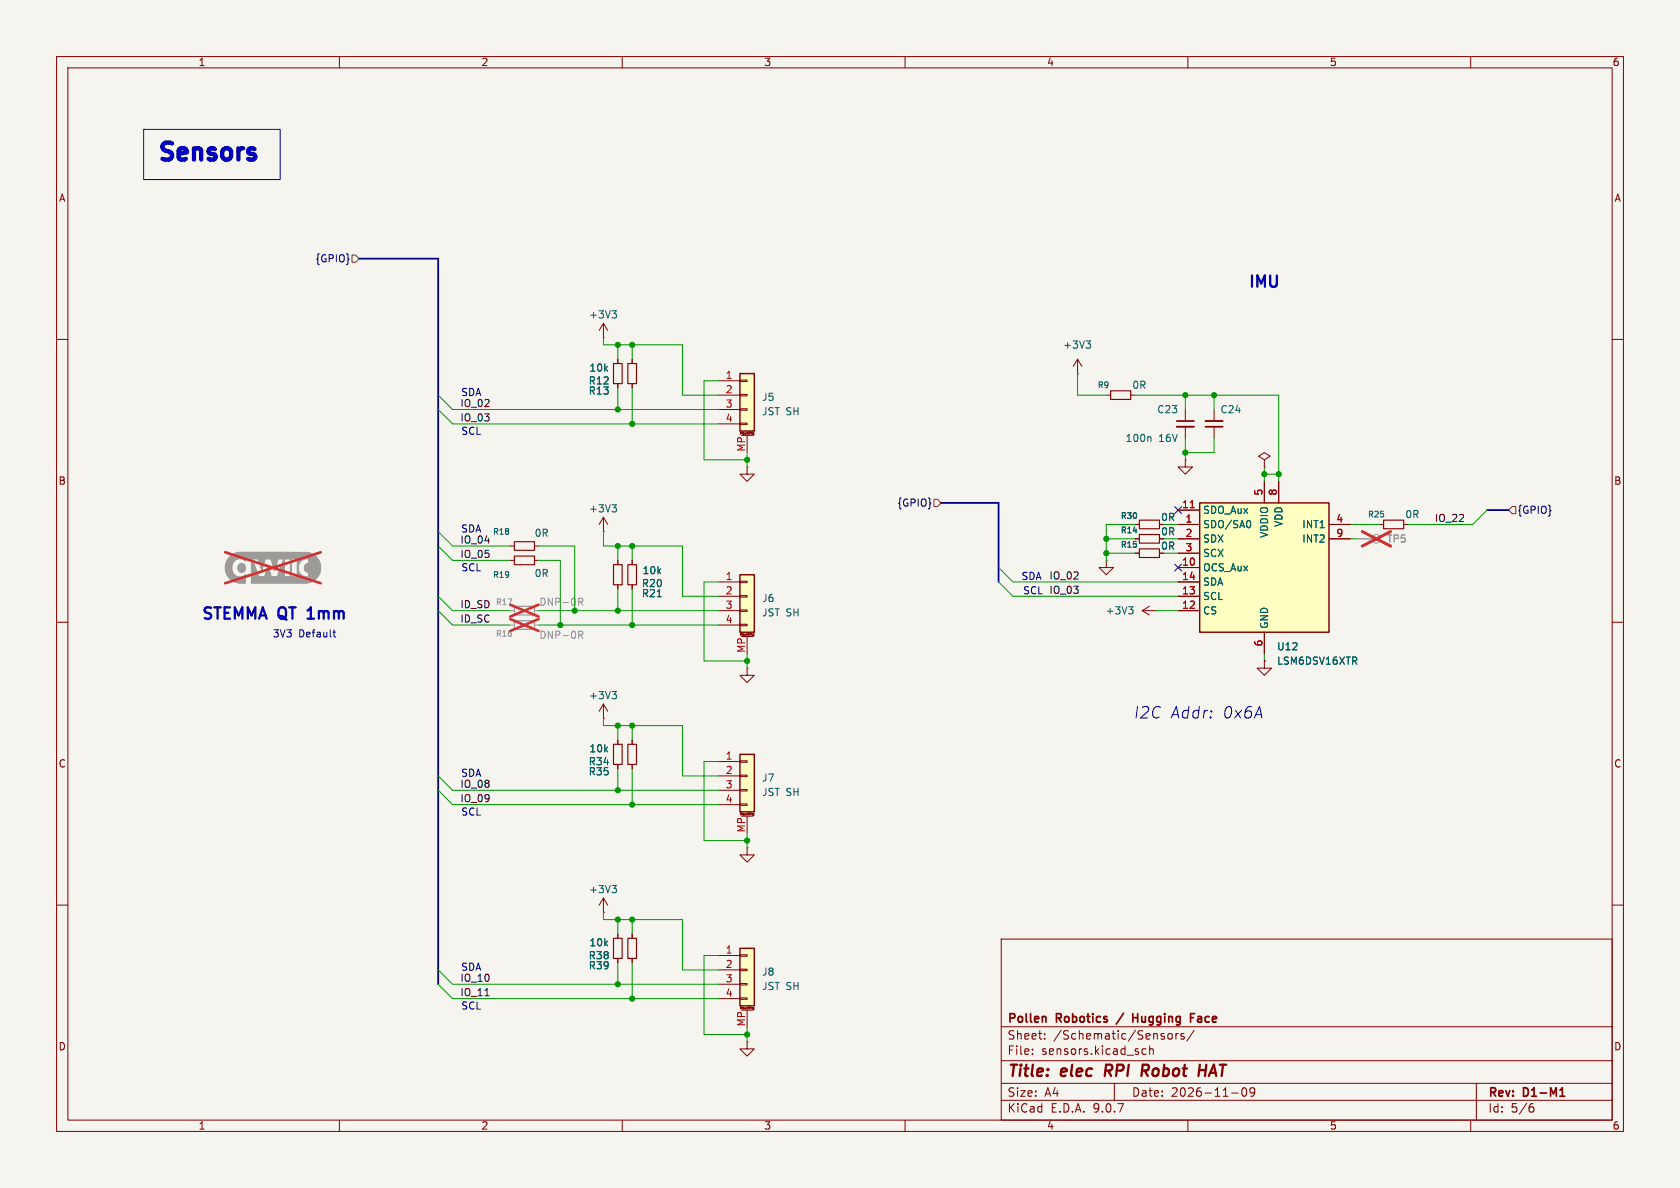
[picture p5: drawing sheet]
<svg xmlns="http://www.w3.org/2000/svg" width="297mm" height="210mm" viewBox="0 0 297 210" stroke-linecap="round" stroke-linejoin="round" font-family="sans-serif">
<path d="M0 0h297v210h-297z" fill="#f5f4ef" stroke="#f5f4ef" stroke-width=".18"/>
<g fill="none" stroke="#840000" stroke-width=".18">
<path d="M10 10h277v190h-277zM12 12h273v186h-273zM60 10v2M110 10v2M160 10v2M210 10v2M260 10v2M10 60h2M190.5 66h.1M190.5 63.5l-.8 1.3M190.5 63.5l.8 1.3M190.5 63.5v2.5"/>
<path d="M209.5 72.4v2M209.5 75.4v2.1M214.6 72.4v2M214.6 75.4v2.1M285 60h2M106.7 94h.1M106.7 91.4l-.8 1.3M106.7 91.4l.7 1.3M106.7 91.4v2.6M109.2 99.1v.7M200.7 92.7h.7M209.5 81.3v1.3h1.3l-1.3 1.2-1.2-1.2h1.2"/>
<path d="M209.5 81.3h.1M223.5 81.3l1-.7-1-.6-1 .6 1 .7v1.3M223.5 82.6h.1M10 110h2M109.2 103.4v.7M285 110h2M106.7 127h.1M106.7 124.5v2.5M106.7 124.5l-.8 1.2M106.7 124.5l.7 1.2M109.2 130.8v.8M109.2 135.1v.8"/>
<path d="M111.8 130.8v.8M111.8 135.1v.8M132.1 149.9v1.2h-1.3l1.3 1.3 1.2-1.3h-1.2M132.1 149.9h.1M10 160h2M109.2 165.1v.8M109.2 169.4v.8M111.8 165.1v.8M111.8 169.4v.8M177 166h108v32h-108zM285 160h2M60 198v2"/>
<path d="M110 198v2M160 198v2M177 194.5h108M177 191.5h108M177 187.5h108M177 181.5h108M182.5 186.3v.1M182.5 185.5v.1M184.7 183.6v.1M184.7 182.8v.1M197 191.5v3M202.6 185.5l-.4-.1-.3 .3v.4l.1 .2h.6"/>
<path d="M203.2 185.5l.3-.1 .3 .1 .1 .9M203.2 184.9v1.5M206.6 182.8l.4-.1 .2 .3v.4l-.2 .3-.4-.1-.1-.2v-.4zM207.9 182.7v1M208.3 182.7l-.3 .1-.1 .2M209.3 182.8l-.3-.1-.3 .2 .1 .2 .5 .2v.3h-.6M210 198v2M211.1 182.1l-1.3 2M217.7 193.2h1.2M219.7 192.4l.2-.1a.81 .81 0 0 1 .6 .6 .81 .81 0 0 1-.3 .8l-.2 .1a.81 .81 0 0 1-.3-1.4zM221.8 192.9l-.3 .3h-.3l-.2-.3 .1-.5 .4-.1 .2 .1a.99 .99 0 0 1-.3 1.4h-.3M260 198v2"/>
<path d="M261 191.5v6.5M270.6 195.7h.4l.2 .3-.1 .5-.5 .1M271 195.1l-.4 .1"/>
</g>
<path d="M208 74.4h3.1M213.1 75.4h3.1M184.8 179.8l.1 .9M198.6 179.1l-1.3 1.9M200.3 179.2v1.5M200.3 179.9h.8M210.5 179.9h.5M210.5 179.2h.7M211.8 180.2v.4M275.8 193.8h.8M275.9 192.6l.3-.3v1.5" fill="none" stroke="#840000" stroke-width=".3"/>
<path d="M195.6 188.2l-.3 2M202 188.2h.8M202.4 189.3l.5 .9M202.9 189.2l-1 .1M212 189.2h1.1M213.3 188.2l-.3 2" fill="none" stroke="#840000" stroke-width=".4"/>
<g fill="#9c9b98" stroke="#9c9b98" stroke-width=".18">
<path d="M40.7 98.4l.5-.4 .9-.4h12a2.74 2.74 0 0 1 2.6 2.7 2.74 2.74 0 0 1-2.4 2.8h-9.9v-4.3h.2l1.1 3.2h1.1l.6-2 .6 2h4.6v-1.6h.2a1.51 1.51 0 0 0 1.8 1.6v-.8a.76 .76 0 0 1-.8-.8 .76 .76 0 0 1 .8-.8v-.8a1.54 1.54 0 0 0-1.8 1.6h-.2v-1.6h-1.1v3.2h-.2v-3.2h-1v3.2h-1.3l1.1-3.2h-.9l-.7 2.1-.6-2.1h-1l-.6 2.1-.5-1.7a.36 .36 0 0 0-.2-.4 .36 .36 0 0 0-.4 0h-1.8v.4a1.44 1.44 0 0 0-1.8-.2 1.44 1.44 0 0 0-.6 1.7 1.38 1.38 0 0 0 .9 1.2 1.38 1.38 0 0 0 1.5-.3v1.5a2.87 2.87 0 0 1-2.9-.9 2.87 2.87 0 0 1-.4-3z"/>
<circle cx="42.7" cy="100.4" r=".75"/>
</g>
<path d="M39.8 97.6l16.9 5.5M56.7 97.6l-16.9 5.5M90.2 109.4l5 2.1M90.2 106.9l5 2.1M95.2 109.4l-5 2.1M95.2 106.9l-5 2.1" fill="none" stroke="#e12e31" stroke-width=".46"/>
<path d="M108.5 99.8h1.5v3.6h-1.5zM201.4 91.9h3.6v1.6h-3.6zM108.5 131.6h1.5v3.5h-1.5zM111 131.6h1.5v3.5h-1.5zM108.5 165.9h1.5v3.5h-1.5zM111 165.9h1.5v3.5h-1.5z" fill="none" stroke="#840000" stroke-width=".2"/>
<path d="M192 60.3h.8l-.4 .5M192.6 60.8l.2 .2v.3l-.2 .2M203.3 77.2l.2 .2v.6M108.2 89.2h.8l-.4 .5M108.7 89.7l.3 .3v.3l-.3 .2M108.2 122.2h.8l-.4 .5M108.7 122.7l.3 .3v.3l-.3 .2" fill="none" stroke="#006464" stroke-width=".18"/>
<path d="M208 75.4h3.1M213.1 74.4h3.1" fill="none" stroke="#840000" stroke-width=".33"/>
<path d="M90.9 109.7h3.6v1.6h-3.6zM90.9 107.2h3.6v1.5h-3.6z" fill="none" stroke="#9c9b98" stroke-width=".2"/>
<path d="M90.2 110.5h.7M90.2 108h.7M94.5 110.5h.7M94.5 108h.7" fill="none" stroke="#9c9b98" stroke-width=".18"/>
<path d="M102.3 111.6h.5l.2 .2-.1 .4h-.6M102.3 105.7h.5l.2 .3-.1 .3-.6 .1M102.6 112.2l.4 .6M102.6 106.4l.4 .6" fill="none" stroke="#939391" stroke-width=".18"/>
<path d="M130.8 101.6h2.5v10.2h-2.5z" fill="#ffffc2"/>
<path d="M130.8 101.6h2.5v10.2h-2.5z" fill="none" stroke="#840000" stroke-width=".25"/>
<g fill="none" stroke="#840000" stroke-width=".18">
<path d="M127 102.9h3.8M127 105.4h3.8M127 108h3.8M127 110.5h3.8M130.8 102.7h1.3v.3h-1.3zM130.8 105.3h1.3v.2h-1.3zM130.8 107.8h1.3v.3h-1.3zM130.8 110.4h1.3v.2h-1.3zM131.1 112.5h2M132.1 112.5v3.1M133.1 112.4h.1M133.1 112.1v.2h.1"/>
<path d="M133.1 112.1h.1M133.2 112.1h-.1M133.2 112.1h.1M133.3 112.1v.3h-.2M133.3 112.3h-.1"/>
</g>
<path d="M130.8 66h2.5v10.2h-2.5z" fill="#ffffc2"/>
<path d="M130.8 66h2.5v10.2h-2.5z" fill="none" stroke="#840000" stroke-width=".25"/>
<g fill="none" stroke="#840000" stroke-width=".18">
<path d="M127 67.3h3.8M127 69.9h3.8M127 72.4h3.8M127 74.9h3.8M130.8 67.2h1.3v.2h-1.3zM130.8 69.7h1.3v.3h-1.3zM130.8 72.3h1.3v.2h-1.3zM130.8 74.8h1.3v.3h-1.3zM131.1 77h2M132.1 77v3M133.1 76.9h.1M133.1 76.7h.1"/>
<path d="M133.1 76.7h.2M133.2 76.9h-.1M133.2 76.5h-.1v.2M133.2 76.5h.1M133.3 76.8l-.1 .1M133.3 76.5v.3M195.6 69.9h.7M199.9 69.9h.8M111.8 99.1v.7M195.6 99.1v1.2h1.2l-1.2 1.3-1.3-1.3h1.3M195.6 99.1h.1M200.7 97.8h.7"/>
<path d="M200.7 95.3h.7M243.8 92.7h.8M248.2 92.7h.7M111.8 103.4v.7M132.1 118.1v1.3h-1.3l1.3 1.3 1.2-1.3h-1.2M132.1 118.1h.1M201.9 108l1.3 .7M201.9 108h2.6M203.2 107.2l-1.3 .8M204.5 108h.1"/>
</g>
<g fill="none" stroke="#9c9b98" stroke-width=".18">
<path d="M240 95.3h2.6"/>
<circle cx="243.3" cy="95.2" r=".76"/>
</g>
<path d="M240.8 94l5 2.5M245.8 94l-5 2.5" fill="none" stroke="#e12e31" stroke-width=".46"/>
<path d="M196.3 69.1h3.6v1.5h-3.6zM111 99.8h1.5v3.6h-1.5zM201.4 97h3.6v1.6h-3.6zM201.4 94.5h3.6v1.5h-3.6zM244.6 91.9h3.6v1.6h-3.6z" fill="none" stroke="#840000" stroke-width=".2"/>
<path d="M116.2 105.5h.7M199.5 107.3h.8l-.4 .4M200.1 107.7l.2 .3v.3l-.2 .2" fill="none" stroke="#006464" stroke-width=".18"/>
<path d="M212.1 88.9h22.8v22.9h-22.8z" fill="#ffffc2"/>
<path d="M212.1 88.9h22.8v22.9h-22.8z" fill="none" stroke="#840000" stroke-width=".25"/>
<g fill="none" stroke="#840000" stroke-width=".18">
<path d="M106.7 59.7h.1M106.7 57.2l-.8 1.2M106.7 57.2l.7 1.2M106.7 57.2v2.5M109.2 63.5v.8M109.2 67.8v.8M111.8 63.5v.8M111.8 67.8v.8M208.3 90.2h3.8M208.3 92.7h3.8M208.3 95.3h3.8M208.3 97.8h3.8"/>
<path d="M223.5 85.1v3.8M226.1 85.1v3.8M234.9 92.7h3.9M234.9 95.3h3.9M208.3 100.3h3.8M208.3 102.9h3.8M208.3 105.4h3.8M208.3 108h3.8M223.5 116.8v1.3h1.3l-1.3 1.3-1.3-1.3h1.3M223.5 116.8h.1M223.5 111.8v3.8"/>
</g>
<path d="M210.4 89.8h.8" fill="none" stroke="#a90000" stroke-width=".18"/>
<path d="M108.2 54.9h.8l-.4 .5M108.7 55.4l.3 .3v.3l-.3 .2M220.8 92a.79 .79 0 0 1 0 1.3" fill="none" stroke="#006464" stroke-width=".18"/>
<path d="M108.5 64.3h1.5v3.5h-1.5zM111 64.3h1.5v3.5h-1.5z" fill="none" stroke="#840000" stroke-width=".2"/>
<path d="M130.8 133.4h2.5v10.1h-2.5z" fill="#ffffc2"/>
<path d="M130.8 133.4h2.5v10.1h-2.5z" fill="none" stroke="#840000" stroke-width=".25"/>
<g fill="none" stroke="#840000" stroke-width=".18">
<path d="M127 134.6h3.8M127 137.2h3.8M127 139.7h3.8M130.8 134.5h1.3v.2h-1.3zM130.8 137h1.3v.3h-1.3zM130.8 139.6h1.3v.2h-1.3zM127 142.2h3.8M130.8 142.1h1.3v.3h-1.3zM131.1 144.3h2M132.1 144.3v3M133.1 144.2h.1M133.1 144h.1"/>
<path d="M133.1 144h.2M133.2 144.2h-.1M133.2 143.8h-.1v.2M133.2 143.8h.1M133.3 144.2h-.1M133.3 143.8v.4M132.1 184.2v1.2h-1.3l1.3 1.3 1.2-1.3h-1.2M132.1 184.2h.1"/>
</g>
<path d="M130.8 167.6h2.5v10.2h-2.5z" fill="#ffffc2"/>
<path d="M130.8 167.6h2.5v10.2h-2.5z" fill="none" stroke="#840000" stroke-width=".25"/>
<g fill="none" stroke="#840000" stroke-width=".18">
<path d="M109.2 63.5v.8M109.2 67.8v.8M111.8 63.5v.8M111.8 67.8v.8M90.2 99.1h.7M90.2 96.5h.7M94.5 99.1h.7M94.5 96.5h.7M109.2 99.1v.7M111.8 99.1v.7M132.1 82.6v1.2h-1.3l1.3 1.3 1.2-1.3h-1.2M132.1 82.6h.1"/>
<path d="M200.7 92.7h.7M200.7 97.8h.7M200.7 95.3h.7M208.3 92.7h3.8M208.3 97.8h3.8M208.3 95.3h3.8M208.3 90.2h3.8M223.5 85.1v3.8M226.1 85.1v3.8M234.9 92.7h3.9M234.9 95.3h3.9M109.2 103.4v.7"/>
<path d="M111.8 103.4v.7M208.3 100.3h3.8M208.3 102.9h3.8M208.3 105.4h3.8M208.3 108h3.8M223.5 116.8h.1M223.5 111.8v3.8M109.2 130.8v.8M109.2 135.1v.8M111.8 130.8v.8M111.8 135.1v.8M106.7 158.8l-.8 1.2"/>
<path d="M106.7 158.8l.7 1.2M106.7 158.8v2.5M106.7 161.3h.1M109.2 165.1v.8M109.2 169.4v.8M111.8 165.1v.8M111.8 169.4v.8M127 168.9h3.8M127 171.5h3.8M127 174h3.8M127 176.5h3.8M130.8 168.8h1.3v.2h-1.3z"/>
<path d="M130.8 171.3h1.3v.3h-1.3zM130.8 173.9h1.3v.2h-1.3zM130.8 176.4h1.3v.3h-1.3zM131.1 178.6h2M132.1 178.6v3M133.1 178.5h.1M133.1 178.3h.1M133.1 178.1v.2M133.1 178.3l.1 .1M133.1 178.1h.1M133.2 178.1h-.1M133.2 178.1h.1"/>
<path d="M133.3 178.4l-.2 .1M133.3 178.1v.3M133.3 178.4h.1M133.3 178.3l-.1 .1"/>
</g>
<path d="M220.8 92a.79 .79 0 0 1 0 1.3M116.2 105.5h.7M108.2 156.5h.8l-.4 .5M108.7 157l.3 .3v.3l-.3 .2" fill="none" stroke="#006464" stroke-width=".18"/>
<path d="M90.9 98.3h3.6v1.5h-3.6zM90.9 95.8h3.6v1.5h-3.6z" fill="none" stroke="#840000" stroke-width=".2"/>
<path d="M62.2 45.1h.7l.6 .6-.6 .7h-.7zM165.1 88.3h.6l.7 .6-.7 .6h-.6zM267.3 89.5h.7v1.3h-.7l-.6-.6z" fill="none" stroke="#725600" stroke-width=".18"/>
<path d="M85.7 176h.8" fill="none" stroke="#0f0f0f" stroke-width=".18"/>
<path d="M63.5 45.7h14v128.3M166.4 88.9h10.1v14M262.9 90.2h3.8" fill="none" stroke="#000084" stroke-width=".3"/>
<g fill="none" stroke="#009600" stroke-width=".18">
<path d="M106.7 59.7v1.3h13.9v8.9h6.4M77.5 72.4l2.5 2.5h47M77.5 69.9l2.5 2.5h47M109.2 61v2.5M109.2 68.6v3.8M111.8 61v2.5M111.8 68.6v6.3M127 67.3h-2.5v14h7.6M190.5 66v3.9h5.1M200.7 69.9h25.4v15.2M209.5 69.9v2.5M209.5 77.5v3.8"/>
<path d="M214.6 69.9v2.5M214.6 77.5v2.5h-5.1M77.5 96.5l2.5 2.6h10.2M77.5 94l2.5 2.5h10.2M95.2 99.1h3.9v11.4M95.2 96.5h6.4v11.5M106.7 94v2.5h13.9v8.9h6.4M109.2 96.5v2.6M111.8 96.5v2.6M132.1 80v2.6M195.6 95.3h5.1M195.6 97.8h5.1"/>
<path d="M200.7 92.7h-5.1v6.4M205.7 92.7h2.6M205.7 95.3h2.6M205.7 97.8h2.6M223.5 82.6v2.5M223.5 83.8h2.6M238.8 92.7h5M238.8 95.3h1.2M262.9 90.2l-2.6 2.5h-11.4M77.5 108l2.5 2.5h10.2M77.5 105.4l2.5 2.6h10.2M95.2 110.5h31.8"/>
<path d="M95.2 108h31.8M109.2 104.1v3.9M111.8 104.1v6.4M127 102.9h-2.5v13.9h7.6M132.1 115.6v2.5M176.5 100.3l2.6 2.6h29.2M176.5 102.9l2.6 2.5h29.2M204.5 108h3.8M223.5 115.6v1.2M77.5 139.7l2.5 2.5h47M77.5 137.2l2.5 2.5h47M106.7 127v1.3h13.9v8.9h6.4"/>
<path d="M109.2 128.3v2.5M109.2 135.9v3.8M111.8 128.3v2.5M111.8 135.9v6.3M127 134.6h-2.5v14h7.6M132.1 147.3v2.6M77.5 171.5l2.5 2.5h47M77.5 174l2.5 2.5h47M106.7 161.3v1.3h13.9v8.9h6.4M109.2 162.6v2.5M109.2 170.2v3.8M111.8 162.6v2.5"/>
<path d="M111.8 170.2v6.3M127 168.9h-2.5v14h7.6M132.1 181.6v2.6"/>
</g>
<path d="M207.7 99.7l1.2 1.2M207.7 89.6l1.2 1.2M208.9 99.7l-1.2 1.2M208.9 89.6l-1.2 1.2" fill="none" stroke="#000084" stroke-width=".18"/>
<path d="M25.4 22.9h24.1v8.9h-24.1zM58.9 111.8h.5M59 111.3v1.1l.4 .2" fill="none" stroke="#0000c2" stroke-width=".18"/>
<path d="M30.4 25.4l-.4-.2h-.7a.77 .77 0 0 0-.6 .9" fill="none" stroke="#0000c2" stroke-width=".75"/>
<path d="M54.4 109.4h1.1M54.6 107.8l-.2 .1" fill="none" stroke="#0000c2" stroke-width=".4"/>
<path d="M240 95.3h2.6" fill="none" stroke="#9c9b98" stroke-width=".18"/>
<path d="M240.8 94l5 2.5M245.8 94l-5 2.5" fill="none" stroke="#e12e31" stroke-width=".46"/>
<path d="M210.4 89.8h.8" fill="none" stroke="#a90000" stroke-width=".18"/>
<g fill="#009600" stroke="#009600" stroke-width=".18">
<circle cx="99.1" cy="110.5" r=".46"/>
<circle cx="109.2" cy="72.4" r=".46"/>
<circle cx="109.2" cy="128.3" r=".46"/>
<circle cx="132.1" cy="116.8" r=".46"/>
<circle cx="111.8" cy="110.5" r=".46"/>
<circle cx="111.8" cy="128.3" r=".46"/>
<circle cx="109.2" cy="61" r=".46"/>
<circle cx="111.8" cy="61" r=".46"/>
<circle cx="111.8" cy="74.9" r=".46"/>
<circle cx="109.2" cy="108" r=".46"/>
<circle cx="111.8" cy="142.2" r=".46"/>
<circle cx="109.2" cy="139.7" r=".46"/>
<circle cx="101.6" cy="108" r=".46"/>
<circle cx="109.2" cy="174" r=".46"/>
<circle cx="214.6" cy="69.9" r=".46"/>
<circle cx="209.5" cy="69.9" r=".46"/>
<circle cx="223.5" cy="83.8" r=".46"/>
<circle cx="209.5" cy="80" r=".46"/>
<circle cx="195.6" cy="95.3" r=".46"/>
<circle cx="195.6" cy="97.8" r=".46"/>
<circle cx="109.2" cy="96.5" r=".46"/>
<circle cx="111.8" cy="96.5" r=".46"/>
<circle cx="132.1" cy="81.3" r=".46"/>
<circle cx="226.1" cy="83.8" r=".46"/>
<circle cx="111.8" cy="162.6" r=".46"/>
<circle cx="111.8" cy="176.5" r=".46"/>
<circle cx="132.1" cy="182.9" r=".46"/>
<circle cx="109.2" cy="162.6" r=".46"/>
<circle cx="132.1" cy="148.6" r=".46"/>
</g>
<text font-size="4.2" fill="#0000c2" x="27.6" y="30.4">Sensors</text>
<g font-size="2.8" fill="#0000c2">
<text x="220.5" y="51.4">IMU</text>
<text x="35.4" y="110.1">STEMMA QT</text>
<text x="55.2" y="110.1">1mm</text>
<text x="200.3" y="127.2">I2C Addr:</text>
<text x="216.1" y="127.2">0x6A</text>
</g>
<g font-size="2.8" fill="#840000">
<text x="178" y="190.9">Title:</text>
<text x="187.7" y="190.9">elec</text>
<text x="196.2" y="190.9">RPI</text>
<text x="203.4" y="190.9">Robot</text>
<text x="214.3" y="190.9">HAT</text>
</g>
<g font-size="2.1" fill="#840000">
<text x="178" y="184">Sheet:</text>
<text x="178" y="181.2">Pollen</text>
<text x="186.2" y="184">/Schematic/Sensors/</text>
<text x="186.8" y="181.2">Robotics</text>
<text x="201.5" y="181.2">Hugging</text>
<text x="212.3" y="181.2">Face</text>
<text x="178" y="186.7">File:</text>
<text x="184.1" y="186.7">sensors.kicad_sch</text>
<text x="178" y="196.9">KiCad</text>
<text x="178" y="194.1">Size:</text>
<text x="184.7" y="194.1">A4</text>
<text x="185.7" y="196.9">E.D.A.</text>
<text x="193.3" y="196.9">9.0.7</text>
<text x="200" y="194.1">Date:</text>
<text x="207" y="194.1">2026-11-09</text>
<text x="263" y="194.3">Rev:</text>
<text x="263" y="196.9">Id:</text>
<text x="267.1" y="196.9">5/6</text>
<text x="269.4" y="194.3">D1-M1</text>
</g>
<g font-size="1.8" fill="#840000">
<text x="35" y="11.9">1</text>
<text x="85" y="11.9">2</text>
<text x="135" y="11.9">3</text>
<text x="185" y="11.9">4</text>
<text x="235" y="11.9">5</text>
<text x="285" y="11.9">6</text>
<text x="10.3" y="35.9">A</text>
<text x="285.3" y="35.9">A</text>
<text x="10.3" y="85.9">B</text>
<text x="285.3" y="85.9">B</text>
<text x="205.2" y="92.3">0R</text>
<text x="205.2" y="94.8">0R</text>
<text x="205.2" y="97.4">0R</text>
<text x="10.3" y="135.9">C</text>
<text x="285.3" y="135.9">C</text>
<text x="10.3" y="185.9">D</text>
<text x="285.3" y="185.9">D</text>
<text x="35" y="199.9">1</text>
<text x="85" y="199.9">2</text>
<text x="135" y="199.9">3</text>
<text x="185" y="199.9">4</text>
<text x="235" y="199.9">5</text>
<text x="285" y="199.9">6</text>
</g>
<g font-size="1.8" fill="#000084">
<text x="55.7" y="46.6">{GPIO}</text>
<text x="158.5" y="89.8">{GPIO}</text>
<text x="268.2" y="91">{GPIO}</text>
</g>
<g font-size="1.8" fill="#006464">
<text x="104" y="56.5">+3V3</text>
<text x="104.1" y="65.9">10k</text>
<text x="187.9" y="61.8">+3V3</text>
<text x="104" y="70">R13</text>
<text x="104" y="68.2">R12</text>
<text x="134.6" y="71.1">J5</text>
<text x="200.1" y="68.9">0R</text>
<text x="134.6" y="73.6">JST SH</text>
<text x="204.5" y="73.3">C23</text>
<text x="215.7" y="73.3">C24</text>
<text x="198.9" y="78.3">100n</text>
<text x="204.8" y="78.3">16V</text>
<text x="94.4" y="95.1">0R</text>
<text x="104" y="90.8">+3V3</text>
<text x="212.6" y="91">SDO_Aux</text>
<text x="212.6" y="93.6">SDO/SA0</text>
<text x="224.4" y="95.2" transform="rotate(-90 224.4 95.2)">VDDIO</text>
<text x="226.9" y="93.2" transform="rotate(-90 226.9 93.2)">VDD</text>
<text x="230.1" y="93.6">INT1</text>
<text x="248.3" y="91.8">0R</text>
<text x="113.5" y="101.7">10k</text>
<text x="212.6" y="96.1">SDX</text>
<text x="212.6" y="98.7">SCX</text>
<text x="212.6" y="101.2">OCS_Aux</text>
<text x="230.1" y="96.1">INT2</text>
<text x="94.4" y="102.2">0R</text>
<text x="113.4" y="104">R20</text>
<text x="113.4" y="105.8">R21</text>
<text x="134.6" y="106.6">J6</text>
<text x="212.6" y="103.7">SDA</text>
<text x="212.6" y="106.3">SCL</text>
<text x="134.6" y="109.2">JST SH</text>
<text x="195.4" y="108.8">+3V3</text>
<text x="212.6" y="108.8">CS</text>
<text x="224.4" y="111.3" transform="rotate(-90 224.4 111.3)">GND</text>
<text x="225.7" y="115.2">U12</text>
<text x="225.7" y="117.7">LSM6DSV16XTR</text>
<text x="104" y="123.8">+3V3</text>
<text x="104" y="135.5">R34</text>
<text x="104" y="137.3">R35</text>
<text x="104.1" y="133.2">10k</text>
<text x="134.6" y="138.4">J7</text>
<text x="134.6" y="140.9">JST SH</text>
<text x="104" y="158.1">+3V3</text>
<text x="104.1" y="167.5">10k</text>
<text x="104" y="171.6">R39</text>
<text x="104" y="169.8">R38</text>
<text x="134.6" y="172.7">J8</text>
<text x="134.6" y="175.2">JST SH</text>
</g>
<g font-size="1.8" fill="#0000c2">
<text x="81.4" y="70.2">SDA</text>
<text x="81.5" y="77.1">SCL</text>
<text x="81.4" y="94.3">SDA</text>
<text x="81.5" y="101.2">SCL</text>
<text x="180.5" y="102.7">SDA</text>
<text x="180.8" y="105.3">SCL IO_03</text>
<text x="48.1" y="112.9">3V3</text>
<text x="52.8" y="112.9">Default</text>
<text x="81.4" y="137.5">SDA</text>
<text x="81.5" y="144.4">SCL</text>
<text x="81.4" y="171.8">SDA</text>
<text x="81.5" y="178.7">SCL</text>
</g>
<g font-size="1.8" fill="#a90000">
<text x="128.2" y="67.1">1</text>
<text x="128.2" y="69.6">2</text>
<text x="128.2" y="72.1">3</text>
<text x="128.2" y="74.7">4</text>
<text x="131.8" y="79.9" transform="rotate(-90 131.8 79.9)">MP</text>
<text x="208.9" y="89.9">11</text>
<text x="223.3" y="87.7" transform="rotate(-90 223.3 87.7)">5</text>
<text x="225.8" y="87.7" transform="rotate(-90 225.8 87.7)">8</text>
<text x="209.5" y="92.5">1</text>
<text x="209.5" y="95">2</text>
<text x="236.1" y="92.5">4</text>
<text x="236.1" y="95">9</text>
<text x="208.9" y="100.1">10</text>
<text x="209.5" y="97.5">3</text>
<text x="128.2" y="102.6">1</text>
<text x="128.2" y="105.2">2</text>
<text x="128.2" y="107.7">3</text>
<text x="208.9" y="102.6">14</text>
<text x="208.9" y="105.2">13</text>
<text x="208.9" y="107.7">12</text>
<text x="128.2" y="110.2">4</text>
<text x="131.8" y="115.5" transform="rotate(-90 131.8 115.5)">MP</text>
<text x="223.3" y="114.4" transform="rotate(-90 223.3 114.4)">6</text>
<text x="128.2" y="134.4">1</text>
<text x="128.2" y="136.9">2</text>
<text x="128.2" y="139.4">3</text>
<text x="128.2" y="142">4</text>
<text x="131.8" y="147.3" transform="rotate(-90 131.8 147.3)">MP</text>
<text x="128.2" y="168.7">1</text>
<text x="128.2" y="171.2">2</text>
<text x="128.2" y="173.7">3</text>
<text x="128.2" y="176.3">4</text>
<text x="131.8" y="181.5" transform="rotate(-90 131.8 181.5)">MP</text>
</g>
<g font-size="1.8" fill="#0f0f0f">
<text x="81.3" y="72">IO_02</text>
<text x="81.3" y="74.6">IO_03</text>
<text x="253.6" y="92.4">IO_22</text>
<text x="81.3" y="98.7">IO_05</text>
<text x="81.3" y="96.2">IO_04</text>
<text x="81.3" y="107.6">ID_SD</text>
<text x="185.4" y="102.5">IO_02</text>
<text x="81.3" y="110.1">ID_SC</text>
<text x="81.3" y="139.4">IO_08</text>
<text x="81.3" y="141.9">IO_09</text>
<text x="81.3" y="173.6">IO_10</text>
<text x="81.3" y="176.2">IO_11</text>
</g>
<g font-size="1.8" fill="#939391">
<text x="245.1" y="96.1">TP5</text>
<text x="95.3" y="107.3">DNP-0R</text>
<text x="95.3" y="113.1">DNP-0R</text>
</g>
<g font-size="1.4" fill="#006464">
<text x="194" y="68.8">R9</text>
<text x="87" y="94.7">R18</text>
<text x="198" y="91.9">R30</text>
<text x="198" y="94.5">R14</text>
<text x="241.7" y="91.7">R25</text>
<text x="198" y="97">R15</text>
<text x="87" y="102.3">R19</text>
</g>
<g font-size="1.4" fill="#939391">
<text x="87.6" y="107.2">R17</text>
<text x="87.6" y="112.8">R16</text>
</g>
<g font-size=".5" fill="#840000">
<text x="130.7" y="76.9">Mounting</text>
<text x="130.7" y="112.5">Mounting</text>
<text x="130.7" y="144.2">Mounting</text>
<text x="130.7" y="178.5">Mounting</text>
</g>
</svg>
